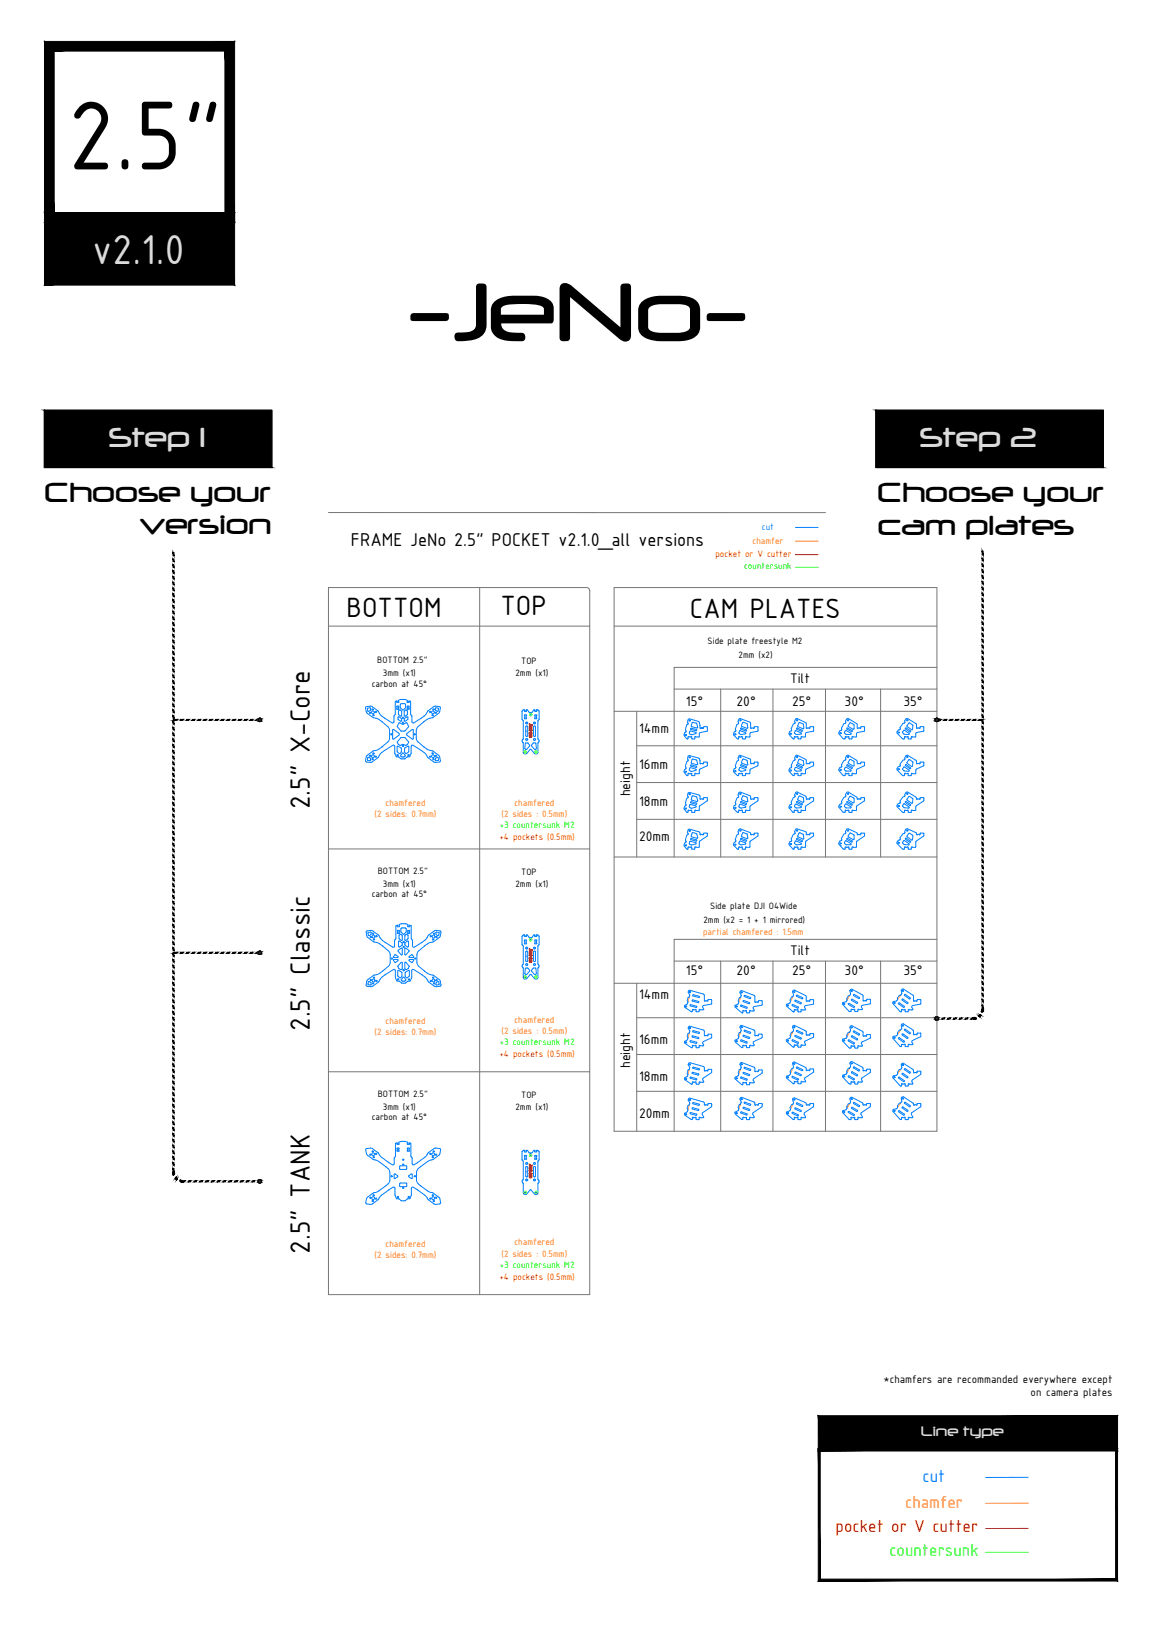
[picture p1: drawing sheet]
<svg xmlns="http://www.w3.org/2000/svg" width="594mm" height="841mm" viewBox="0 0 594 841" stroke-linecap="round" stroke-linejoin="round" font-family="sans-serif">
<!-- layer: Calque2 -->
<g fill="none" stroke="#767676" stroke-width=".52">
<path d="M170 265h257M170 304h133l2 1v364h-135zM248 304v365M318 304h166v281h-166zM170 324h135M318 324h166M349 356h135M373 356v87M400 356v87M427 356v87M455 356v87M484 345h-135v98"/>
<path d="M318 368h166M329 368v75M329 386h155M329 405h155M170 439h135M329 424h155M318 443h166M349 497h135M373 497v88M400 497v88M427 497v88M455 497v88"/>
<path d="M484 486h-135v99M318 508h166M329 508v77M329 526h155M170 554h135M329 545h155M329 564h155"/>
</g>
<!-- layer: pocket -->
<path d="M423 287h-12M532 790h-22" fill="none" stroke="#f00" stroke-width=".52"/>
<!-- layer: chamfered -->
<g fill="none" stroke="#ff7f00" stroke-width=".52">
<path d="M423 280h-12M356 515v3M383 515l-1 3M410 515l-1 3M439 515l-1 2M466 514l-2 3M356 534v3M383 533l-1 3M410 533l-1 3M439 533l-1 3M466 532l-2 3M356 553v2"/>
<path d="M383 553l-1 2M410 552l-1 3M439 552l-1 2M466 553l-2 2M356 571v3M383 571l-1 2M410 571l-1 2M439 570l-1 3M466 570l-2 2M532 777h-22"/>
</g>
<!-- layer: countersunk -->
<g fill="none" stroke="#0f0" stroke-width=".52">
<path d="M423 293h-12M532 802h-22"/>
<circle cx="274" cy="369" r=".6"/>
<circle cx="272" cy="389" r=".6"/>
<circle cx="277" cy="389" r=".6"/>
<circle cx="274" cy="486" r=".6"/>
<circle cx="272" cy="505" r=".6"/>
<circle cx="277" cy="505" r=".6"/>
<circle cx="274" cy="597" r=".6"/>
<circle cx="272" cy="616" r=".6"/>
<circle cx="277" cy="616" r=".6"/>
</g>
<!-- layer: Calque1 -->
<g fill="none" stroke="#007fff" stroke-width=".52">
<path d="M423 273h-12M354 380l1 2M357 378l3 1-3 1-1-1zM357 376l3 2-3-1zM361 376h-1h-3l1-3 2 1 1 2M362 376l-1-3-5-1-2 5 1 1-1 2M363 376l1 1v-1h2v2l-4 1v2M363 376h-1h1M380 378v-1l1-3h1v-1v-2l6 2v4h2v-1h2v2l-4 1v2M380 377l-1 3 3 2M382 378l4 1-3 1-1-1zM383 376l3 2-3-1z"/>
<path d="M383 375l4 1-1-2-2-1-1 2M409 378h-1v2l2 2M409 378h.1M409 377h.1M411 374h-1l-1 3M411 374h.1M411 378l3 1-2 1-1-1zM412 376l3 2-3-1zM413 374h2v3l-3-2zM416 374l-4-3-1 2v1M416 379v2M417 374v2l1 1 1-1h2v2l-4 1"/>
<path d="M435 378l-1 1 2 3h1v-1h2v1h1l1-1h2M435 377v-1l1-2h1l1-2 1-1 4 3v3h2v-1h2v2l-4 1v2M435 377v1M437 380l3-1-3-1v1v1M438 376l3 2zM439 374l3 1-1 2-2-2zM465 377h-1v2l3 3h1v-1h1l1 1h1v-1h2M465 377h.1M467 378l1-1 2 2h-3v-1M468 374h-1l-2 2v1M468 374h.1M468 373l1-2 5 3v3l2-1"/>
<path d="M468 376l3 2zM470 374l2 1v2l-3-2zM476 376h.1M476 376h2v2l-4 1-1 2M354 399l1 2M355 382h.1M357 397l3 1-3 1-1-1zM357 381h-1l-1 1M357 400h-1l-1 1M357 395l3 1h-3zM358 392l2 1 1 2-4-1zM361 392l-5-1v2l-1 1-1 2 1 1-1 2"/>
<path d="M361 392l1 1M362 381h-3v1h-1v-1h-1M362 393h.1M362 393v2h2v-1h2v2l-4 2-1 2h-2v1h-1v-1h-1M382 382h.1M382 391l6 1v3h2v-1h2v2l-4 2v2h-2l-1 1h-1v-1h-2v1h-1l-2-2 1-2v-1l1-3h1zM383 399l-1-1 1-1 3 1-3 1M383 395v1l3 1-3-2M384 392l2 1 1 2-4-1zM388 381h-2l-1 1h-1v-1h-2v1M409 396l-1 2 2 3M410 382h.1"/>
<path d="M411 397l3 1-2 1-1-1zM412 395l3 2-3-1zM413 392l2 1v3l-3-2zM416 393l-4-3-1 2v1h-1l-1 3M416 398v2M417 393h.1M417 381h-3v1h-1l-1-1h-1l-1 1M417 400h-3v1h-1l-1-1h-1l-1 1M417 393v2h1l1-1h1l1 2-4 2M435 396v-1l1-2h1v-1l1-2 5 3v2h2v-1h2v2l-4 2v2h-2l-1 1h-1v-1h-2v1h-1l-2-3v-1h1M435 396v1M437 399l3-1-3-1v1v1"/>
<path d="M438 395l3 2zM439 393l3 1-1 2-2-2zM465 396h.1M467 397v1h3l-2-2-1 1M468 395l3 2zM470 393l-1 1 3 2v-2l-2-1M476 394v1M476 394h2v2l-4 2-1 2h-2v1h-1l-1-1h-1v1h-1l-3-3v-2h1M476 395h-2v-2l-5-3-1 2v1h-1l-2 2v1M354 418l1 2M355 401h.1M355 420h.1"/>
<path d="M357 416l3 1-3 1-1-1zM357 419h-1l-1 1M357 414l3 1h-3zM358 411l2 1 1 2h-4zM362 419h-3v1h-1v-1h-1M364 412h1M364 412v1h-2v-2l-6-1-1 1 1 1-1 1-1 2 1 1-1 2M365 412l1 2-4 3v2M380 416l-1 2 3 2M382 401h.1M382 420h.1M382 416l4 1-3 1-1-1z"/>
<path d="M383 414l3 2-3-1zM384 411l2 1 1 2-4-1zM388 419h-2l-1 1h-1v-1h-2v1M390 412h2M390 412v1h-2v-2l-6-2v2v1h-1l-1 3M392 412v2l-4 3v2M409 415l-1 3 2 2M410 401h.1M410 420h.1M411 412h-1l-1 3M411 412h.1M411 416l3 1-2 1-1-1z"/>
<path d="M412 414l3 2-3-1zM415 412l-2-1-1 2 3 2v-2M416 412l-4-3-1 2v1M416 417v2M417 412v1h2v-1M417 419h-3v1h-1l-1-1h-1l-1 1M419 412h1M420 412l1 2-4 3M435 416l-1 1 2 3h1v-1h2v1h1l1-1h2M435 415v1M437 418l3-1-3-1v1v1M438 414l3 2z"/>
<path d="M439 412l3 1-1 2-2-2zM445 412h2M445 412v1h-2v-1l-5-3-1 2v1h-1l-1 2v1M447 412v2l-4 3v2M465 415h-1v2l3 3h1v-1h1l1 1h1v-1h2M465 415h.1M467 416v1l3 1-2-3-1 1M468 412h-1l-2 2v1M468 412h.1M468 412v-1l1-2 5 3v1h2M468 414l3 2zM470 412l2 1v2l-3-2z"/>
<path d="M476 413h.1M476 412h1M476 412v1M477 412l1 2-4 3-1 2M354 437l1 2M355 435l-1 2M355 439h.1M357 435l3 1-3 1-1-1zM357 438h-1l-1 1M357 434l3 1-3-1zM358 430l2 1 1 2h-4zM362 431l-1-1-5-1-1 1 1 1-1 1-1 2 1 1"/>
<path d="M363 431l1 1v-1h2v1l-4 3v3h-3v1h-1v-1h-1M363 431h-1h1M382 439h.1M382 429l6 1v2h2v-1h2v1l-4 3v3h-2l-1 1h-1v-1h-2v1l-3-2 1-2v-1l1-3h1zM383 433l3 2-3-1zM385 436h1l-3 1-1-1 1-1 2 1M386 433h1l-1-2-2-1-1 2 3 2M409 435h-1v2l2 2M409 435h.1M409 434v1M410 439h.1M411 431h-1l-1 3"/>
<path d="M411 431h.1M411 431v-1l1-2 5 2v2h2v-1h2v1l-4 3M412 437l-1-1v-1l3 1-2 1M412 433l3 2-3-1zM413 431h2v3l-3-2zM416 435v3M417 438h-3v1h-1l-1-1h-1l-1 1M434 437h.1M435 434v-1l1-2h1v-1l1-2 5 2v2h2v-1h2v1l-4 3v3h-2l-1 1h-1v-1h-2v1h-1l-2-3 1-1M435 434v1M437 437l3-1-3-1v1v1M438 433l3 2z"/>
<path d="M441 432l-1-1-2 1 3 2h1M441 431l1 3M465 434h.1M467 435v2h3l-2-3-1 1M468 431h-1l-2 2v1M468 431h.1M468 431v-1l1-2 4 2 1 2 2-1M468 433l3 2zM470 431l2 1v2l-3-2zM476 431h.1M476 431h2v1l-4 3-1 3h-2v1h-1l-1-1h-1v1h-1l-3-3v-2h1M207 480h2h1v2l-1 1-2-1z"/>
<path d="M210 478h1v1h1v-1l1 1v10M210 478h-4v1h-1v-1v1v6l-1 1M190 482h2v1l-1 1-1-2M196 484l1 2 2 1M196 484l-4-3-3 1 1 3 3 2 3 1 2 1M198 489h.1M198 489l3 3 1 2v4l-4 4M199 487h.1M204 486v3l-1 1-4-3M207 489h-1v-3l2 2v1l-1 1M208 484l-1-1-1 1v1l1 1M208 483v3h-1"/>
<path d="M209 484l1-1 1 1v1l-1 1M209 483v3h1M211 489v-3l-2 2v1l2 1M213 489l1 1 4-3 2-1 2-3 3-2h3l-1 3-3 3-3 1-5 4M216 499l5 4 3 1 3 2 1 4h-3l-3-2-2-3-2-1-4-3-1 1M217 492l-1 2v4l1 1M227 482h-1v1l1 1v-2M191 507l1 1v1h-2zM198 502l-2 1-3 1-3 2-1 3 3 1 4-3M198 502h.1M199 504l-2 1-1 2M199 504l5-3v4l1 2h2"/>
<path d="M199 504h.1M206 502l2 1v2h-1h-1zM210 503l2-1v3h-2h-1zM213 502v3l-1 2-2 1h-2l-2-1M226 508l1-1v2h-2zM357 519l3 2-3-1zM358 514l4 1h-4zM361 518l-3-1 3 1M364 520h-1l1 2h-1M380 520l4 4M383 520l3 1-3-1zM384 517l4 2-4-1z"/>
<path d="M385 515l3 1-3-1zM394 518v2M407 519v1l3 3M410 519l3 2-3-1zM411 517l3 2-3-1zM412 514l3 2-3-1zM417 520h-1l1 2h-1M421 517l-1 2M436 519l3 4M439 519l3 2zM440 517l3 2zM441 514l3 2z"/>
<path d="M446 520h-1l1 2h-1M462 518v1l4 4M467 517v-1l2 3-3-2M468 514v1l3 1-3-2M472 520h-1l1 2h-1M354 539l4 3M354 520v1l4 2M358 533l4 1-4-1zM360 539l-3-1 3 1M361 536v1l-3-1h3M364 538l-1 1 1 1-1 1M380 538l4 4"/>
<path d="M383 538l3 1-3-1zM384 535l4 2-4-1zM385 533l3 1-3-1zM389 523h1M389 521l1 2M389 539l1 2M390 538l-1 1M390 520l-1 1M407 538l3 3M410 537l3 2-3-1zM412 533l3 1-3-1zM414 537v-1l-3-1 3 2"/>
<path d="M416 538v1l1 1h-1M436 537v1l3 4M439 538l3 2zM440 536l3 1zM441 533l3 2zM446 539h-1l1 2h-1M462 536v1l4 4M467 535v-1l2 3-3-2M468 538l-1 1-2-2 2 1M468 520l-1 1-2-2 2 1M468 532v1l3 1-3-2M471 539l1 1h-1"/>
<path d="M472 538v1M354 557v1l4 2M357 557l3 1-3-1zM358 552l4 1-4-1zM361 555v1l-3-1h3M364 557v2h-1M380 557v1l4 3M383 557l3 1-3-1zM384 554l4 2-4-1zM385 552l3 1-3-1zM389 560h1M389 541h1"/>
<path d="M389 559l1 1M390 558h-1M407 557l3 3M410 556l3 2-3-1zM411 554l3 2-3-1zM412 552l3 1-3-1zM416 557l1 2h-1M436 556v1l3 3M439 556l3 2zM440 554l3 2zM441 552l3 1zM446 557v2h-1"/>
<path d="M462 556v1l4 4M466 555l3 2M467 555l2 2M468 559h-1l-2-2 2 2M468 552l3 2-1 1M468 552v1l2 2M471 559l1 1h-1M472 558v1M354 576l4 3M357 575l3 1h-3zM358 570l4 1h-4zM361 573h-3l3 1v-1"/>
<path d="M363 575v1l1 1-1 1M380 575v1l4 3M383 575l3 1-3-1zM384 572l4 2-4-1zM385 570l3 1-3-1zM389 578h1M389 575l1 3M407 575v1l3 3M410 575l3 2-3-1zM411 573l3 1-3-1zM412 570l3 2-3-1zM416 575v1l1 1-1 1"/>
<path d="M436 574v1l3 4M439 575l3 1zM440 573l3 1zM441 570l3 2zM445 575v1l1 1-1 1M462 574v1l4 4M466 573l3 1-2-2v1M468 576h-1l-2-2 2 2M468 570l3 2-3-2M471 575v1l1 1-1 1M532 764h-22"/>
<circle cx="272" cy="374" r=".5"/>
<circle cx="276" cy="374" r=".5"/>
<circle cx="355" cy="380" r=".3"/>
<circle cx="357" cy="373" r=".3"/>
<circle cx="380" cy="380" r=".3"/>
<circle cx="383" cy="372" r=".3"/>
<circle cx="409" cy="379" r=".3"/>
<circle cx="412" cy="372" r=".3"/>
<circle cx="435" cy="379" r=".3"/>
<circle cx="438" cy="372" r=".3"/>
<circle cx="465" cy="379" r=".3"/>
<circle cx="469" cy="372" r=".3"/>
<circle cx="272" cy="382" r=".5"/>
<circle cx="276" cy="382" r=".5"/>
<circle cx="355" cy="399" r=".3"/>
<circle cx="357" cy="391" r=".3"/>
<circle cx="380" cy="399" r=".3"/>
<circle cx="383" cy="391" r=".3"/>
<circle cx="409" cy="398" r=".3"/>
<circle cx="412" cy="391" r=".3"/>
<circle cx="435" cy="398" r=".3"/>
<circle cx="438" cy="391" r=".3"/>
<circle cx="465" cy="398" r=".3"/>
<circle cx="469" cy="391" r=".3"/>
<circle cx="355" cy="418" r=".3"/>
<circle cx="357" cy="411" r=".3"/>
<circle cx="380" cy="418" r=".3"/>
<circle cx="383" cy="410" r=".3"/>
<circle cx="409" cy="417" r=".3"/>
<circle cx="412" cy="410" r=".3"/>
<circle cx="435" cy="417" r=".3"/>
<circle cx="438" cy="410" r=".3"/>
<circle cx="465" cy="417" r=".3"/>
<circle cx="469" cy="410" r=".3"/>
<circle cx="355" cy="437" r=".3"/>
<circle cx="357" cy="430" r=".3"/>
<circle cx="380" cy="437" r=".3"/>
<circle cx="383" cy="429" r=".3"/>
<circle cx="409" cy="436" r=".3"/>
<circle cx="412" cy="429" r=".3"/>
<circle cx="435" cy="436" r=".3"/>
<circle cx="438" cy="429" r=".3"/>
<circle cx="465" cy="436" r=".3"/>
<circle cx="469" cy="429" r=".3"/>
<circle cx="192" cy="484" r=".3"/>
<circle cx="193" cy="483" r=".3"/>
<circle cx="193" cy="486" r=".3"/>
<circle cx="195" cy="484" r=".3"/>
<circle cx="203" cy="495" r=".3"/>
<circle cx="215" cy="495" r=".3"/>
<circle cx="223" cy="484" r=".3"/>
<circle cx="224" cy="486" r=".3"/>
<circle cx="224" cy="483" r=".3"/>
<circle cx="226" cy="484" r=".3"/>
<circle cx="272" cy="499" r=".5"/>
<circle cx="272" cy="490" r=".5"/>
<circle cx="276" cy="499" r=".5"/>
<circle cx="276" cy="490" r=".5"/>
<circle cx="192" cy="507" r=".3"/>
<circle cx="193" cy="508" r=".3"/>
<circle cx="193" cy="505" r=".3"/>
<circle cx="195" cy="507" r=".3"/>
<circle cx="223" cy="507" r=".3"/>
<circle cx="224" cy="505" r=".3"/>
<circle cx="224" cy="508" r=".3"/>
<circle cx="226" cy="507" r=".3"/>
<circle cx="357" cy="513" r=".3"/>
<circle cx="383" cy="513" r=".3"/>
<circle cx="407" cy="520" r=".3"/>
<circle cx="411" cy="513" r=".3"/>
<circle cx="436" cy="519" r=".3"/>
<circle cx="440" cy="512" r=".3"/>
<circle cx="462" cy="518" r=".3"/>
<circle cx="467" cy="512" r=".3"/>
<circle cx="355" cy="539" r=".3"/>
<circle cx="355" cy="520" r=".3"/>
<circle cx="357" cy="531" r=".3"/>
<circle cx="381" cy="520" r=".3"/>
<circle cx="381" cy="538" r=".3"/>
<circle cx="383" cy="531" r=".3"/>
<circle cx="407" cy="538" r=".3"/>
<circle cx="411" cy="531" r=".3"/>
<circle cx="436" cy="538" r=".3"/>
<circle cx="440" cy="531" r=".3"/>
<circle cx="462" cy="536" r=".3"/>
<circle cx="467" cy="530" r=".3"/>
<circle cx="355" cy="558" r=".3"/>
<circle cx="357" cy="550" r=".3"/>
<circle cx="381" cy="557" r=".3"/>
<circle cx="383" cy="550" r=".3"/>
<circle cx="407" cy="557" r=".3"/>
<circle cx="411" cy="550" r=".3"/>
<circle cx="436" cy="556" r=".3"/>
<circle cx="440" cy="550" r=".3"/>
<circle cx="462" cy="557" r=".3"/>
<circle cx="467" cy="550" r=".3"/>
<circle cx="355" cy="576" r=".3"/>
<circle cx="357" cy="569" r=".3"/>
<circle cx="381" cy="575" r=".3"/>
<circle cx="383" cy="568" r=".3"/>
<circle cx="407" cy="575" r=".3"/>
<circle cx="411" cy="568" r=".3"/>
<circle cx="436" cy="575" r=".3"/>
<circle cx="440" cy="568" r=".3"/>
<circle cx="462" cy="574" r=".3"/>
<circle cx="467" cy="568" r=".3"/>
<circle cx="272" cy="610" r=".5"/>
<circle cx="272" cy="601" r=".5"/>
<circle cx="276" cy="610" r=".5"/>
<circle cx="276" cy="601" r=".5"/>
</g>
<!-- layer: Cut -->
<g fill="none" stroke="#007fff" stroke-width=".52">
<path d="M191 367l1-1h-2v2M191 367h-1M205 365h1v2h-1zM206 372l2 1v-1l-2-1v1M207 374l-2 2 2 2h2l2-2-1-2h-2h-1M207 364h2h1v2l-2 1-1-1zM207 362h-1v1h-1v-1l-1 1v6l-1 5-6-4-2-2-3-3h-3l1 4 3 2 2 1 3 1 3 3v2v4v1l-5 4-3 1-4 3M207 362h4v1l1-1v1v6l1 1M208 370h-1l-1-1v-1l1-1 1 1v2M209 370l2-1v-1l-1-1-1 1v2M211 365h1l-1 2h-1zM211 372l-2 1v-1l1-1 1 1"/>
<path d="M213 370v3l1 1 4-3M218 371h.1M225 367h2M226 366h-1v1M227 366v2M228 366l-1 3-3 2-3 1-6 5v5l4 4M228 366l-1-1h-3l-3 3-1 2-2 1M271 370h1v2l-1-1zM272 378h.1M272 375l1 1-1 5v-1zM274 368h.1M275 368h-1"/>
<path d="M276 375l1 1v5l-1-1zM277 370h1l-1 2-1-1zM277 367l1 1h-1v-1h-1l-1 1M277 367l2 1v4l-1 1v9l1 1-1 1v5l-2 1-2-3-2 3h-1v-1v-5l-1-1 1-1v-9l-1-1v-4l1-1v1h1v-1h1l1 1M277 367h.1M190 392h1l1 1h-2zM204 389v-3l-1-1-6 4-2 3-3 2h-3v-3M204 389h.1M204 390l1 1h1l1 1h2l1-1M206 380v-1l-3-2v5l3-2M206 389h1l1-2-2-1-1 2 1 2M207 381h2l2 3v1h-1h-2h-1h-1l-1-1z"/>
<path d="M208 389l2 2h-1h-2zM210 389h-1v-2l2-1v3l-1 1M210 380v-1l4-2v5l-4-2M213 389v-3v-1l7 4 1 3 3 2h3l1-1M213 390l-1 1h-1M219 386h.1M219 386l2 2h3l3 3M227 393l-1-1h-1v1h1M227 391l1 2M272 387h-1l1-3h1l1 1-2 2M276 384h1v3l-2-2zM204 497v-1h2l-2 1"/>
<path d="M204 494l2 1h-2v-1M205 481h2l-1 2-1-1zM206 491l2-1v4h-1zM207 497l1 1v3h-1l-1-1zM209 490l3 1-2 3zM211 481h1v2l-1-1zM212 496h2l-1 2zM212 494l1-1 1 2h-2zM271 488h1M271 486h1M271 486v2M272 494h.1"/>
<path d="M272 492h1l-1 5zM272 486v2M274 485h.1M275 485h-1M275 485l1-2h1v1v-1h1l1 1v4l-1 1v9l1 2h-1v5v1h-1l-3-2-2 2h-1v-1v-5h-1l1-2v-9l-1-1v-4l1-1v1h1v-1h1l1 2M276 492h1v5h-1zM277 488h.1M277 486h.1M277 486v2M208 505l2 1-1 1h-2zM209 501h2l1-1-2-3v4M272 504l-1-1 1-2 1-1 1 2-2 2"/>
<path d="M276 501h1v2v1l-2-2zM355 519v-2l2-3-1-1 1-1 7 2v3l2 1v-1h2v2M356 519l-2 1M368 519l-4 1M394 520h-4M394 518l-2-1v1h-2v-3l-7-3v1v2l-1 1v3l-2 1M420 519l-3 1M421 517h-2v1h-2v-3l-6-3-1 1v1l-2 3v1l-1 1M436 519l2-1v-2l2-2-1-2 1-1 6 3v3h2h2v2l-4 1M476 517v2l-4 1M476 517h-2v1h-2v-3l-5-4-1 1v2l-1 1-1 2-2 1M355 537v-1l2-3-1-2 1-1 7 3v2h2h2v2l-4 1"/>
<path d="M356 537l-2 2M363 522h-1l-1 1h-1v-1h-2v1M383 533v-2v-1l7 3v2h2h2v1l-4 2M383 533l-1 1v3l-2 1M384 524h.1M389 523l-1-1-1 2h-1v-2h-2v2M407 538l1-1v-2l2-2v-2l1-1 6 3v2h2v-1h2l-1 2-4 2M410 523h.1M416 522h-2v1h-1l-1-1h-1l-1 1M439 523h1M440 522v1M440 522h1"/>
<path d="M441 522h.1M441 522h1M442 522v1M442 523h1M444 522l-1 1M444 522h.1M444 522h1M446 533l-6-3-1 1 1 2-2 2v2h-2M446 533v3h2v-1h2v2M450 537l-4 2M464 535l-2 1M466 523h.1"/>
<path d="M471 522h-1l-1 1h-1v-1h-2v1M476 534v2l-4 2M476 534h-2v1h-2v-2l-5-4-1 1v2l-1 1-1 2M355 556v-1l2-3-1-2 1-1 7 2v3h2v-1h2v1l-4 3M356 556l-2 1M363 559h-1l-1 1h-1v-1h-2v1M363 541l-1-1-1 2h-1v-2h-2v2M382 555v-2l1-1v-2v-1l7 3v2h2v-1h2v2l-4 3M382 555v1l-2 1M384 542h.1M389 560h-1l-1 1h-1v-1l-2-1v2M389 541l-1-1-1 2h-1v-2h-2v2"/>
<path d="M407 557l1-1v-2l2-3v-1l1-1 5 3 1 1h2h2v1l-5 3M410 541h.1M416 559h-2v1h-1l-1-1h-1l-1 1M416 540h-2v1h-1l-1-1h-1l-1 1M436 556l2-1v-1l2-3-1-1 1-1 6 3v2h2v-1h2v1l-4 3M445 559h-1l-1 1h-1v-1h-2v1h-1M445 541h-1l-1 1h-1v-1l-2-1v2h-1M466 541h.1M471 540h-1l-1 1h-1v-1h-2v1M476 554v1l-4 3M476 554h-2v1h-2v-2l-5-3h-1v2l-1 1-1 3h-2M355 575v-2l2-3-1-1 1-1 7 2v1h2v-1l2 1v1l-5 3"/>
<path d="M356 574l-2 2M363 578h-1l-1 1h-1v-1l-2-1v2M383 571v-3v-1l7 3v1h2v-1h2v2l-5 3M383 570l-1 1v3l-2 1M384 579h.1M384 561h.1M389 578h-1l-1 1h-1v-1l-2-1v2M410 570l-2 3v1l-1 1M410 570v-2l1-1 5 3 1 1h2v-1h2v2l-5 3M410 560h.1M410 579h.1M416 578h-2v1h-1l-1-1-1-1-1 2"/>
<path d="M438 573l1-2 1-1-1-2 1-1 6 3v1h2v-1h2v2l-5 3M438 573l-1 1h-1M445 578h-1l-1 1h-1v-1l-2-1v2h-1M464 573l-2 1M466 579h.1M466 561h.1M466 578v1M471 578h-1l-1 1h-1v-1l-2-1v1M471 560h-1l-1 1h-1v-1h-2v1M476 571v1l-5 3M476 571l-2-1v1h-2v-1l-5-3-1 1v1l-1 1-1 2M189 594l1 3 9 6 2 2 1 1v4l-1 2-6 4-2 1-3 2-1 3"/>
<path d="M190 594h-1M205 594h1v1h-1zM205 591h-1v7l-1 4-6-4-1-2-3-2h-3M205 591h.1M205 591v1h1v-1a2.9 2.9 0 0 1 4-1h1v2h1l-1-1M211 594h1v1h-1zM211 591h1v7l2 4 6-4 1-2 3-2h3M211 591h.1M227 594h1l-1 3-3 2-3 1-5 4M270 600h1v10l-1 1 1 1v5h1l2-2 2 2h2v-5l1-1-1-1v-10h1M271 597h1v2h-1zM273 596v-1h-1h-1h-1v5"/>
<path d="M273 596h1M274 596h.1M275 596h-1M275 596h.1M275 596l1-1h1h1h-1h2v5M276 597h2l-1 2h-1zM204 607l2 1-2 1zM207 603h3v1h-3zM207 612h3v1h-3zM211 608l2-1v2l-2-1zM216 612l5 4 3 1 3 2 1 3h-4M216 604l-1 2v4l1 2"/>
<path d="M272 606h.1M272 603h1l-1 5zM276 603h1v5h-1zM189 622h1h3M193 622l3-2 1-2 7-4v4l1 1 2 2h2l2-1h1l1-2v-4h1l6 4 1 2 3 2"/>
<circle cx="191" cy="368" r=".3"/>
<circle cx="193" cy="367" r=".3"/>
<circle cx="193" cy="368" r=".7"/>
<circle cx="193" cy="370" r=".3"/>
<circle cx="194" cy="368" r=".3"/>
<circle cx="202" cy="380" r=".3"/>
<circle cx="208" cy="371" r=".3"/>
<circle cx="208" cy="374" r=".3"/>
<circle cx="214" cy="380" r=".3"/>
<circle cx="222" cy="368" r=".3"/>
<circle cx="224" cy="370" r=".3"/>
<circle cx="224" cy="368" r=".7"/>
<circle cx="224" cy="367" r=".3"/>
<circle cx="225" cy="368" r=".3"/>
<circle cx="274" cy="369" r=".3"/>
<circle cx="191" cy="391" r=".3"/>
<circle cx="193" cy="392" r=".3"/>
<circle cx="193" cy="391" r=".7"/>
<circle cx="193" cy="389" r=".3"/>
<circle cx="194" cy="391" r=".3"/>
<circle cx="206" cy="390" r=".3"/>
<circle cx="208" cy="386" r=".3"/>
<circle cx="211" cy="390" r=".3"/>
<circle cx="222" cy="391" r=".3"/>
<circle cx="224" cy="389" r=".3"/>
<circle cx="224" cy="391" r=".7"/>
<circle cx="224" cy="392" r=".3"/>
<circle cx="225" cy="391" r=".3"/>
<circle cx="272" cy="389" r=".3"/>
<circle cx="277" cy="389" r=".3"/>
<circle cx="193" cy="484" r=".7"/>
<circle cx="209" cy="487" r=".3"/>
<circle cx="209" cy="489" r=".3"/>
<circle cx="224" cy="484" r=".7"/>
<circle cx="274" cy="486" r=".3"/>
<circle cx="193" cy="507" r=".7"/>
<circle cx="206" cy="506" r=".3"/>
<circle cx="209" cy="502" r=".3"/>
<circle cx="211" cy="506" r=".3"/>
<circle cx="224" cy="507" r=".7"/>
<circle cx="272" cy="505" r=".3"/>
<circle cx="277" cy="505" r=".3"/>
<circle cx="191" cy="597" r=".3"/>
<circle cx="193" cy="595" r=".3"/>
<circle cx="193" cy="597" r=".7"/>
<circle cx="193" cy="598" r=".3"/>
<circle cx="194" cy="596" r=".3"/>
<circle cx="208" cy="599" r=".3"/>
<circle cx="223" cy="596" r=".3"/>
<circle cx="224" cy="598" r=".3"/>
<circle cx="224" cy="597" r=".7"/>
<circle cx="224" cy="595" r=".3"/>
<circle cx="225" cy="597" r=".3"/>
<circle cx="274" cy="597" r=".3"/>
<circle cx="191" cy="619" r=".3"/>
<circle cx="193" cy="619" r=".7"/>
<circle cx="193" cy="618" r=".3"/>
<circle cx="194" cy="620" r=".3"/>
<circle cx="202" cy="608" r=".3"/>
<circle cx="206" cy="619" r=".3"/>
<circle cx="208" cy="602" r=".3"/>
<circle cx="208" cy="614" r=".3"/>
<circle cx="211" cy="619" r=".3"/>
<circle cx="214" cy="608" r=".3"/>
<circle cx="223" cy="620" r=".3"/>
<circle cx="224" cy="618" r=".3"/>
<circle cx="224" cy="619" r=".7"/>
<circle cx="225" cy="619" r=".3"/>
<circle cx="272" cy="616" r=".3"/>
<circle cx="277" cy="616" r=".3"/>
<circle cx="193" cy="621" r=".3"/>
<circle cx="224" cy="621" r=".3"/>
</g>
<!-- layer: Calque1_pocket -->
<g fill="none" stroke="#f00" stroke-width=".52">
<path d="M274 377h1l-1 2h1h-1l1-1zM274 376h.1M274 374l1 1h-1zM274 380h1v1h-1zM274 376h1v1h-1v-1v1zM274 375h.1M274 376v1zM274 381v-1h1v1M274 381h.1M274 381h1M275 381h.1M274 494h1l-1 1h1h-1l1-1z"/>
<path d="M274 493h.1M274 490l1 1h-1zM274 492v1M274 496h1v1h-1zM274 491h.1M274 498h1M274 497v-1h1v1M274 492v1h1v-1h-1v1M274 492h.1M274 492l1 1zM275 492h.1M274 602h.1"/>
<path d="M274 604h.1M274 602v1l1-1M274 607h1v2h-1zM274 603v1M274 608v1l1-1M274 602h1M274 608h1M274 608h.1M274 603v2l1-1v-1h-1v1M274 603h.1M275 603v1M275 608h.1"/>
<path d="M275 603h.1M275 604h.1M275 606l-1 1 1-2h-1h1l-1 2h1"/>
</g>
<!-- layer: 0 -->
<g fill="#000" stroke="#000" stroke-width=".52">
<path d="M23 21l5 5 93-5zM28 26l93-5-5 5zM116 26l5 89v-94zM116 26l5 89-5-5zM23 115h98l-5-5zM28 110h88l-93 5zM23 21v94l5-5zM23 21l5 5v84z"/>
<path d="M23 110l5 5 93-5zM28 115l93-5-5 5zM116 115l5 32v-37zM116 115l5 32-5-5zM23 147h98l-5-5zM28 142h88l-93 5zM23 110v37l5-5zM23 110l5 5v27z"/>
<path d="M26 112l93 33v-33zM26 112l93 33h-93z"/>
<path d="M23 212l118 30v-30zM23 212l118 30h-118z"/>
<path d="M453 212l118 30v-30zM453 212l118 30h-118z"/>
<path d="M89 286l1 1v-1zM89 286l1 1h-1z"/>
<path d="M89 289l1 1v-1zM89 289l1 1h-1z"/>
<path d="M89 292l1 1v-1zM89 292l1 1h-1z"/>
<path d="M89 295l1 1v-1zM89 295l1 1h-1z"/>
<path d="M89 298l1 1v-1zM89 298l1 1h-1z"/>
<path d="M508 285v2v-2zM508 285v2z"/>
<path d="M508 289v1v-1zM508 289v1z"/>
<path d="M508 292v1v-1zM508 292v1z"/>
<path d="M508 295v1v-1zM508 295v1z"/>
<path d="M508 298v1v-1zM508 298v1z"/>
<path d="M89 301l1 1v-1zM89 301l1 1h-1z"/>
<path d="M89 304l1 1v-1zM89 304l1 1h-1z"/>
<path d="M89 307l1 1v-1zM89 307l1 1h-1z"/>
<path d="M89 310l1 1v-1zM89 310l1 1h-1z"/>
<path d="M89 313l1 1v-1zM89 313l1 1h-1z"/>
<path d="M89 316l1 1v-1zM89 316l1 1h-1z"/>
<path d="M89 319l1 1v-1zM89 319l1 1h-1z"/>
<path d="M508 301v1v-1zM508 301v1z"/>
<path d="M508 304v1v-1zM508 304v1z"/>
<path d="M508 307v1v-1zM508 307v1z"/>
<path d="M508 310v1v-1zM508 310v1z"/>
<path d="M508 313v1v-1zM508 313v1z"/>
<path d="M508 316v1v-1zM508 316v1z"/>
<path d="M508 319v1v-1zM508 319v1z"/>
<path d="M89 322l1 1v-1zM89 322l1 1h-1z"/>
<path d="M89 325l1 1v-1zM89 325l1 1h-1z"/>
<path d="M89 328l1 1v-1zM89 328l1 1h-1z"/>
<path d="M89 331l1 1v-1zM89 331l1 1h-1z"/>
<path d="M89 334l1 1v-1zM89 334l1 1h-1z"/>
<path d="M89 337l1 1v-1zM89 337l1 1h-1z"/>
<path d="M508 322v1v-1zM508 322v1z"/>
<path d="M508 325v1v-1zM508 325v1z"/>
<path d="M508 328v1v-1zM508 328v1z"/>
<path d="M508 331v1v-1zM508 331v1z"/>
<path d="M508 334v1v-1zM508 334v1z"/>
<path d="M508 337v1v-1zM508 337v1z"/>
<path d="M508 340v1v-1zM508 340v1z"/>
<path d="M89 340l1 1v-1zM89 340l1 1h-1z"/>
<path d="M89 343l1 1v-1zM89 343l1 1h-1z"/>
<path d="M89 346l1 1v-1zM89 346l1 1h-1z"/>
<path d="M89 349l1 1v-1zM89 349l1 1h-1z"/>
<path d="M89 352l1 1v-1zM89 352l1 1h-1z"/>
<path d="M89 355l1 1v-1zM89 355l1 1h-1z"/>
<path d="M89 358l1 1v-1zM89 358l1 1h-1z"/>
<path d="M508 343v1v-1zM508 343v1z"/>
<path d="M508 346v1v-1zM508 346v1z"/>
<path d="M508 349v1v-1zM508 349v1z"/>
<path d="M508 352v1v-1zM508 352v1z"/>
<path d="M508 355v1v-1zM508 355v1z"/>
<path d="M508 358v1v-1zM508 358v1z"/>
<path d="M90 372h2zM90 372h2z"/>
<path d="M89 361l1 1v-1zM89 361l1 1h-1z"/>
<path d="M89 364l1 1v-1zM89 364l1 1h-1z"/>
<path d="M89 367l1 1v-1zM89 367l1 1h-1z"/>
<path d="M89 370l1 1v-1zM89 370l1 1h-1z"/>
<path d="M89 373l1 1v-1zM89 373l1 1h-1z"/>
<path d="M89 376l1 1v-1zM89 376l1 1h-1z"/>
<path d="M89 379l1 1v-1zM89 379l1 1h-1z"/>
<path d="M93 372h2zM93 372h2z"/>
<path d="M96 372h2zM96 372h2z"/>
<path d="M99 372h2zM99 372h2z"/>
<path d="M102 372h2zM102 372h2z"/>
<path d="M105 372h2zM105 372h2z"/>
<path d="M108 372h2zM108 372h2z"/>
<path d="M111 372h2zM111 372h2z"/>
<path d="M114 372h2zM114 372h2z"/>
<path d="M117 372h2zM117 372h2z"/>
<path d="M120 372h2zM120 372h2z"/>
<path d="M123 372h2zM123 372h2z"/>
<path d="M126 372h2zM126 372h2z"/>
<path d="M129 372h2zM129 372h2z"/>
<path d="M132 372h2zM132 372h2z"/>
<path d="M484 372h2zM484 372h2z"/>
<path d="M488 372h1zM488 372h1z"/>
<path d="M491 372h1zM491 372h1z"/>
<path d="M494 372h1zM494 372h1z"/>
<path d="M497 372h1zM497 372h1z"/>
<path d="M500 372h1zM500 372h1z"/>
<path d="M503 372h1zM503 372h1z"/>
<path d="M506 372h2zM506 372h2z"/>
<path d="M508 361v1v-1zM508 361v1z"/>
<path d="M508 364v1v-1zM508 364v1z"/>
<path d="M508 367v1v-1zM508 367v1z"/>
<path d="M508 370v1v-1zM508 370v1z"/>
<path d="M508 373v1v-1zM508 373v1z"/>
<path d="M508 376v1v-1zM508 376v1z"/>
<path d="M508 379v1v-1zM508 379v1z"/>
<path d="M89 382l1 1v-1zM89 382l1 1h-1z"/>
<path d="M89 385l1 1v-1zM89 385l1 1h-1z"/>
<path d="M89 388l1 1v-1zM89 388l1 1h-1z"/>
<path d="M89 391l1 1v-1zM89 391l1 1h-1z"/>
<path d="M89 394l1 1v-1zM89 394l1 1h-1z"/>
<path d="M89 397l1 1v-1zM89 397l1 1h-1z"/>
<path d="M508 382v1v-1zM508 382v1z"/>
<path d="M508 385v1v-1zM508 385v1z"/>
<path d="M508 388v1v-1zM508 388v1z"/>
<path d="M508 391v1v-1zM508 391v1z"/>
<path d="M508 394v1v-1zM508 394v1z"/>
<path d="M508 397v1v-1zM508 397v1z"/>
<path d="M508 400v1v-1zM508 400v1z"/>
<path d="M89 400l1 1v-1zM89 400l1 1h-1z"/>
<path d="M89 403l1 1v-1zM89 403l1 1h-1z"/>
<path d="M89 406l1 1v-1zM89 406l1 1h-1z"/>
<path d="M89 409l1 1v-1zM89 409l1 1h-1z"/>
<path d="M89 412l1 1v-1zM89 412l1 1h-1z"/>
<path d="M89 415l1 1v-1zM89 415l1 1h-1z"/>
<path d="M89 418l1 1v-1zM89 418l1 1h-1z"/>
<path d="M508 403v1v-1zM508 403v1z"/>
<path d="M508 406v1v-1zM508 406v1z"/>
<path d="M508 409v1v-1zM508 409v1z"/>
<path d="M508 412v1v-1zM508 412v1z"/>
<path d="M508 415v1v-1zM508 415v1z"/>
<path d="M508 418v1v-1zM508 418v1z"/>
<path d="M89 421l1 1v-1zM89 421l1 1h-1z"/>
<path d="M89 424l1 1v-1zM89 424l1 1h-1z"/>
<path d="M89 427l1 1v-1zM89 427l1 1h-1z"/>
<path d="M89 430l1 1v-1zM89 430l1 1h-1z"/>
<path d="M89 433l1 1v-1zM89 433l1 1h-1z"/>
<path d="M89 436l1 1v-1zM89 436l1 1h-1z"/>
<path d="M89 439l1 1v-1zM89 439l1 1h-1z"/>
<path d="M508 421v1v-1zM508 421v1z"/>
<path d="M508 424v1v-1zM508 424v1z"/>
<path d="M508 427v1v-1zM508 427v1z"/>
<path d="M508 430v1v-1zM508 430v1z"/>
<path d="M508 433v1v-1zM508 433v1z"/>
<path d="M508 436v1v-1zM508 436v1z"/>
<path d="M508 439v1v-1zM508 439v1z"/>
<path d="M89 442l1 1v-1zM89 442l1 1h-1z"/>
<path d="M89 445l1 1v-1zM89 445l1 1h-1z"/>
<path d="M89 448l1 1v-1zM89 448l1 1h-1z"/>
<path d="M89 451l1 1v-1zM89 451l1 1h-1z"/>
<path d="M89 454l1 1v-1zM89 454l1 1h-1z"/>
<path d="M89 457l1 1v-1zM89 457l1 1h-1z"/>
<path d="M508 442v1v-1zM508 442v1z"/>
<path d="M508 445v1v-1zM508 445v1z"/>
<path d="M508 448v1v-1zM508 448v1z"/>
<path d="M508 451v1v-1zM508 451v1z"/>
<path d="M508 454v1v-1zM508 454v1z"/>
<path d="M508 457v1v-1zM508 457v1z"/>
<path d="M508 460v1v-1zM508 460v1z"/>
<path d="M89 460l1 1v-1zM89 460l1 1h-1z"/>
<path d="M89 463l1 1v-1zM89 463l1 1h-1z"/>
<path d="M89 466l1 1v-1zM89 466l1 1h-1z"/>
<path d="M89 469l1 1v-1zM89 469l1 1h-1z"/>
<path d="M89 472l1 1v-1zM89 472l1 1h-1z"/>
<path d="M89 475l1 1v-1zM89 475l1 1h-1z"/>
<path d="M89 478l1 1v-1zM89 478l1 1h-1z"/>
<path d="M508 463v1v-1zM508 463v1z"/>
<path d="M508 466v1v-1zM508 466v1z"/>
<path d="M508 469v1v-1zM508 469v1z"/>
<path d="M508 472v1v-1zM508 472v1z"/>
<path d="M508 475v1v-1zM508 475v1z"/>
<path d="M508 478v1v-1zM508 478v1z"/>
<path d="M90 492v1l2-1zM90 493l2-1v1z"/>
<path d="M89 481l1 1v-1zM89 481l1 1h-1z"/>
<path d="M89 484l1 1v-1zM89 484l1 1h-1z"/>
<path d="M89 487l1 1v-1zM89 487l1 1h-1z"/>
<path d="M89 490l1 1v-1zM89 490l1 1h-1z"/>
<path d="M89 493l1 1v-1zM89 493l1 1h-1z"/>
<path d="M89 496l1 1v-1zM89 496l1 1h-1z"/>
<path d="M89 499l1 1v-1zM89 499l1 1h-1z"/>
<path d="M93 492v1l2-1zM93 493l2-1v1z"/>
<path d="M96 492v1l2-1zM96 493l2-1v1z"/>
<path d="M99 492v1l2-1zM99 493l2-1v1z"/>
<path d="M102 492v1l2-1zM102 493l2-1v1z"/>
<path d="M105 492v1l2-1zM105 493l2-1v1z"/>
<path d="M108 492v1l2-1zM108 493l2-1v1z"/>
<path d="M111 492v1l2-1zM111 493l2-1v1z"/>
<path d="M114 492v1l2-1zM114 493l2-1v1z"/>
<path d="M117 492v1l2-1zM117 493l2-1v1z"/>
<path d="M120 492v1l2-1zM120 493l2-1v1z"/>
<path d="M123 492v1l2-1zM123 493l2-1v1z"/>
<path d="M126 492v1l2-1zM126 493l2-1v1z"/>
<path d="M129 492v1l2-1zM129 493l2-1v1z"/>
<path d="M132 492v1l2-1zM132 493l2-1v1z"/>
<path d="M508 481v1v-1zM508 481v1z"/>
<path d="M508 484v1v-1zM508 484v1z"/>
<path d="M508 487v1v-1zM508 487v1z"/>
<path d="M508 490v1v-1zM508 490v1z"/>
<path d="M508 493v1v-1zM508 493v1z"/>
<path d="M508 496v1v-1zM508 496v1z"/>
<path d="M508 499v1v-1zM508 499v1z"/>
<path d="M89 502l1 1v-1zM89 502l1 1h-1z"/>
<path d="M89 505l1 1v-1zM89 505l1 1h-1z"/>
<path d="M89 508l1 1v-1zM89 508l1 1h-1z"/>
<path d="M89 511l1 1v-1zM89 511l1 1h-1z"/>
<path d="M89 514l1 1v-1zM89 514l1 1h-1z"/>
<path d="M89 517l1 1v-1zM89 517l1 1h-1z"/>
<path d="M508 502v1v-1zM508 502v1z"/>
<path d="M508 505v1v-1zM508 505v1z"/>
<path d="M508 508v1v-1zM508 508v1z"/>
<path d="M508 511v1v-1zM508 511v1z"/>
<path d="M508 514v1v-1zM508 514v1z"/>
<path d="M508 517v1v-1zM508 517v1z"/>
<path d="M508 520v2v-2zM508 520v2z"/>
<path d="M89 520l1 1v-1zM89 520l1 1h-1z"/>
<path d="M89 523l1 1v-1zM89 523l1 1h-1z"/>
<path d="M89 526l1 1v-1zM89 526l1 1h-1z"/>
<path d="M89 529l1 1v-1zM89 529l1 1h-1z"/>
<path d="M89 532l1 1v-1zM89 532l1 1h-1z"/>
<path d="M89 535l1 1v-1zM89 535l1 1h-1z"/>
<path d="M89 538l1 1v-1zM89 538l1 1h-1z"/>
<path d="M484 527h1v-1zM484 526h1l-1 1z"/>
<path d="M487 527h1v-1zM487 526h1l-1 1z"/>
<path d="M490 527h1v-1zM490 526h1l-1 1z"/>
<path d="M493 527h1v-1zM493 526h1l-1 1z"/>
<path d="M496 527h1v-1zM496 526h1l-1 1z"/>
<path d="M499 527h1v-1zM499 526h1l-1 1z"/>
<path d="M503 526l1 1zM503 526l1 1zM503 526l1 1zM503 526l1 1zM504 526v1zM504 526v1zM504 526h1zM504 526h1z"/>
<path d="M502 527h1v-1zM502 526h1l-1 1z"/>
<path d="M506 525v1zM506 525v1zM506 525h1zM506 525h1zM506 525h1zM507 525h-1h1zM507 524v1z"/>
<path d="M508 523v-1zM508 522v1v-1z"/>
<path d="M89 541l1 1v-1zM89 541l1 1h-1z"/>
<path d="M89 544l1 1v-1zM89 544l1 1h-1z"/>
<path d="M89 547l1 1v-1zM89 547l1 1h-1z"/>
<path d="M89 550l1 1v-1zM89 550l1 1h-1z"/>
<path d="M89 553l1 1v-1zM89 553l1 1h-1z"/>
<path d="M89 556l1 1v-1zM89 556l1 1h-1z"/>
<path d="M89 559l1 1v-1zM89 559l1 1h-1z"/>
<path d="M89 562l1 1v-1zM89 562l1 1h-1z"/>
<path d="M89 565l1 1v-1zM89 565l1 1h-1z"/>
<path d="M89 568l1 1v-1zM89 568l1 1h-1z"/>
<path d="M89 571l1 1v-1zM89 571l1 1h-1z"/>
<path d="M89 574l1 1v-1zM89 574l1 1h-1z"/>
<path d="M89 577l1 1v-1zM89 577l1 1h-1z"/>
<path d="M89 580l1 1v-1zM89 580l1 1h-1z"/>
<path d="M89 583l1 1v-1zM89 583l1 1h-1z"/>
<path d="M89 586l1 1v-1zM89 586l1 1h-1z"/>
<path d="M89 589l1 1v-1zM89 589l1 1h-1z"/>
<path d="M89 592l1 1v-1zM89 592l1 1h-1z"/>
<path d="M89 595l1 1v-1zM89 595l1 1h-1z"/>
<path d="M89 598l1 1v-1zM89 598l1 1h-1z"/>
<path d="M89 606h1h-1zM89 606h1zM89 606h1v1zM90 606v1zM90 607v-1v1zM90 606v1z"/>
<path d="M89 601l1 1v-1zM89 601l1 1h-1z"/>
<path d="M89 604l1 2v-2zM89 604l1 2h-1z"/>
<path d="M91 609v1zM91 609v1zM92 609l-1 1zM92 609l-1 1z"/>
<path d="M93 610v1zM93 610v1zM93 610l1 1zM93 610l1 1zM94 610v1zM94 610v1zM94 610l1 1zM94 610l1 1z"/>
<path d="M95 610v1l1-1zM95 611l1-1v1z"/>
<path d="M97 610v1l2-1zM97 611l2-1v1z"/>
<path d="M100 610v1l2-1zM100 611l2-1v1z"/>
<path d="M103 610v1l2-1zM103 611l2-1v1z"/>
<path d="M106 610v1l2-1zM106 611l2-1v1z"/>
<path d="M109 610v1l2-1zM109 611l2-1v1z"/>
<path d="M112 610v1l2-1zM112 611l2-1v1z"/>
<path d="M115 610v1l2-1zM115 611l2-1v1z"/>
<path d="M118 610v1l2-1zM118 611l2-1v1z"/>
<path d="M121 610v1l2-1zM121 611l2-1v1z"/>
<path d="M124 610v1l2-1zM124 611l2-1v1z"/>
<path d="M127 610v1l2-1zM127 611l2-1v1z"/>
<path d="M130 610v1l2-1zM130 611l2-1v1z"/>
<path d="M133 610v1l1-1zM133 611l1-1v1z"/>
<path d="M423 732l1 1 154-1zM424 733l154-1-1 1zM578 732l-1 1 1 17zM577 733l1 17-1-1zM423 750h155l-1-1zM423 750l1-1h153zM423 732v18l1-1zM423 732l1 1v16z"/>
<path d="M424 732l153 17v-17zM424 732l153 17h-153z"/>
<path d="M423 749l1 1 154-1zM424 750l154-1-1 1zM578 749l-1 1 1 67zM577 750l1 67-1-1zM423 817h155l-1-1zM423 817l1-1h153zM423 749v68l1-1zM423 749l1 1v66z"/>
</g>
<g fill="none" stroke="#000" stroke-width=".52">
<path d="M23 212h118v30h-118zM453 212h118v30h-118zM134 372h.1M508 372h.1M134 492v1M484 526v1M508 522h.1M89 606h1M134 610v1"/>
<circle cx="134" cy="372" r=".9"/>
<circle cx="484" cy="372" r=".9"/>
<circle cx="134" cy="493" r=".9"/>
<circle cx="484" cy="526" r=".9"/>
<circle cx="134" cy="611" r=".9"/>
</g>
<g fill="#303030" stroke="#303030" stroke-width=".52">
<path d="M134 371h1zM134 371h1z"/>
<path d="M134 371h1zM134 371h1z"/>
<path d="M134 371h1zM134 371h1z"/>
<path d="M134 371h1zM134 371h1z"/>
<path d="M134 371h1zM134 371h1z"/>
<path d="M134 371l1 1zM134 372h1z"/>
<path d="M134 372h1zM134 372h1z"/>
<path d="M134 372h1zM134 372h1z"/>
<path d="M134 372h1zM134 372h1z"/>
<path d="M134 372h1zM134 372h1z"/>
<path d="M134 372h1zM134 372h1z"/>
<path d="M133 372h2zM133 372h2z"/>
<path d="M133 372h2zM133 372h2z"/>
<path d="M133 372h2zM133 372h2z"/>
<path d="M133 372h2zM133 372h2z"/>
<path d="M133 372h2zM133 372h2z"/>
<path d="M133 372h2zM133 372h2z"/>
<path d="M133 372h2zM133 372h2z"/>
<path d="M134 372h1zM134 372l1 1z"/>
<path d="M134 373h1zM134 373h1z"/>
<path d="M134 373h1zM134 373h1z"/>
<path d="M134 373h1zM134 373h1z"/>
<path d="M134 373h1zM134 373h1z"/>
<path d="M134 373h1zM134 373h1z"/>
<path d="M134 373h1zM134 373h1z"/>
<path d="M134 373h1zM134 373h1z"/>
<path d="M134 373h1zM134 373h1z"/>
<path d="M134 373h1zM134 373h1z"/>
<path d="M134 610h1zM134 610h1z"/>
<path d="M134 610h1zM134 610h1z"/>
<path d="M134 610h1zM134 610h1z"/>
<path d="M134 610h1zM134 610h1z"/>
<path d="M134 610h1zM134 610h1z"/>
<path d="M134 610h1zM134 610h1z"/>
<path d="M134 610h1zM134 610h1z"/>
<path d="M134 610h1zM134 610h1z"/>
<path d="M134 610h1zM134 610h1z"/>
<path d="M134 610h1zM134 610h1z"/>
<path d="M134 610h1zM134 610h1z"/>
<path d="M133 610h2zM133 610h2z"/>
<path d="M133 610l2 1zM133 610l2 1z"/>
<path d="M133 611h2zM133 611h2z"/>
<path d="M133 611h2zM133 611h2z"/>
<path d="M133 611h2zM133 611h2z"/>
<path d="M133 611h2zM133 611h2z"/>
<path d="M133 611h2zM133 611h2z"/>
<path d="M134 611h1zM134 611h1z"/>
<path d="M134 611h1zM134 611h1z"/>
<path d="M134 611h1zM134 611h1z"/>
<path d="M134 611h1zM134 611h1z"/>
<path d="M134 611h1zM134 611h1z"/>
<path d="M134 611h1zM134 611h1z"/>
<path d="M134 611h1zM134 611h1z"/>
<path d="M134 611h1zM134 611h1z"/>
<path d="M134 611h1zM134 611h1z"/>
<path d="M134 611h1zM134 611l1 1z"/>
<path d="M484 526h1zM484 526h1z"/>
<path d="M484 526h1zM484 526h1z"/>
<path d="M484 526h1zM484 526h1z"/>
<path d="M484 526h1zM484 526h1z"/>
<path d="M484 526h1zM484 526h1z"/>
<path d="M484 526h1zM484 526h1z"/>
<path d="M484 526h1zM484 526h1z"/>
<path d="M484 526h1zM484 526h1z"/>
<path d="M484 526h1zM484 526h1z"/>
<path d="M484 526h1zM484 526h1z"/>
<path d="M484 526h1zM484 526h1z"/>
<path d="M484 526h1zM484 526h1z"/>
<path d="M484 526h1zM484 526h1z"/>
<path d="M483 526h2zM483 526h2z"/>
<path d="M483 526h2zM483 526l2 1z"/>
<path d="M483 527h2zM483 527h2z"/>
<path d="M484 527h1zM484 527h1z"/>
<path d="M484 527h1zM484 527h1z"/>
<path d="M484 527h1zM484 527h1z"/>
<path d="M484 527h1zM484 527h1z"/>
<path d="M484 527h1zM484 527h1z"/>
<path d="M484 527h1zM484 527h1z"/>
<path d="M484 527h1zM484 527h1z"/>
<path d="M484 527h1zM484 527h1z"/>
<path d="M484 527h1zM484 527h1z"/>
<path d="M484 527h1zM484 527h1z"/>
<path d="M484 527h1zM484 527h1z"/>
<path d="M484 527h1zM484 527h1z"/>
<path d="M134 492h1zM134 492h1z"/>
<path d="M134 492h1zM134 492h1z"/>
<path d="M134 492h1zM134 492h1z"/>
<path d="M134 492h1zM134 492h1z"/>
<path d="M134 492h1zM134 492h1z"/>
<path d="M134 492h1zM134 492h1z"/>
<path d="M134 492h1zM134 492h1z"/>
<path d="M134 492h1zM134 492h1z"/>
<path d="M134 492h1zM134 492h1z"/>
<path d="M134 492h1zM134 492h1z"/>
<path d="M134 492h1zM134 492h1z"/>
<path d="M133 492h2zM133 492h2z"/>
<path d="M133 492h2zM133 492h2z"/>
<path d="M133 492l2 1zM133 492l2 1z"/>
<path d="M133 493h2zM133 493h2z"/>
<path d="M133 493h2zM133 493h2z"/>
<path d="M133 493h2zM133 493h2z"/>
<path d="M133 493h2zM133 493h2z"/>
<path d="M134 493h1zM134 493h1z"/>
<path d="M134 493h1zM134 493h1z"/>
<path d="M134 493h1zM134 493h1z"/>
<path d="M134 493h1zM134 493h1z"/>
<path d="M134 493h1zM134 493h1z"/>
<path d="M134 493h1zM134 493h1z"/>
<path d="M134 493h1zM134 493h1z"/>
<path d="M134 493h1zM134 493h1z"/>
<path d="M134 493h1zM134 493h1z"/>
<path d="M134 493h1zM134 493h1z"/>
<path d="M484 371h1zM484 371h1z"/>
<path d="M484 371h1zM484 371h1z"/>
<path d="M484 371h1zM484 371h1z"/>
<path d="M484 371h1zM484 371h1z"/>
<path d="M484 371h1zM484 371h1z"/>
<path d="M484 371l1 1zM484 371l1 1z"/>
<path d="M484 372h1zM484 372h1z"/>
<path d="M484 372h1zM484 372h1z"/>
<path d="M484 372h1zM484 372h1z"/>
<path d="M484 372h1zM484 372h1z"/>
<path d="M484 372h1zM484 372h1z"/>
<path d="M484 372h1zM484 372h1z"/>
<path d="M484 372h1zM484 372h1z"/>
<path d="M483 372h2zM483 372h2z"/>
<path d="M483 372h2zM483 372h2z"/>
<path d="M483 372h2zM483 372h2z"/>
<path d="M484 372h1zM484 372h1z"/>
<path d="M484 372h1zM484 372h1z"/>
<path d="M484 372h1zM484 372l1 1z"/>
<path d="M484 373h1zM484 373h1z"/>
<path d="M484 373h1zM484 373h1z"/>
<path d="M484 373h1zM484 373h1z"/>
<path d="M484 373h1zM484 373h1z"/>
<path d="M484 373h1zM484 373h1z"/>
<path d="M484 373h1zM484 373h1z"/>
<path d="M484 373h1zM484 373h1z"/>
<path d="M484 373h1zM484 373h1z"/>
<path d="M484 373h1zM484 373h1z"/>
</g>
<text font-size="54.3" x="35" y="88">2.5&quot;</text>
<text font-size="50.2" x="210" y="176">-JeNo-</text>
<text font-size="23.3" fill="#dbdbdb" x="48" y="136">v2.1.0</text>
<g font-size="16.7" fill="#dbdbdb">
<text x="56" y="231">Step 1</text>
<text x="476" y="231">Step 2</text>
</g>
<g font-size="16.7">
<text x="23" y="259">Choose your</text>
<text x="454" y="260">Choose your</text>
<text x="72" y="276">version</text>
<text x="454" y="276">cam plates</text>
</g>
<g font-size="15.5">
<text x="259" y="318">TOP</text>
<text x="179" y="319">BOTTOM</text>
<text x="357" y="319">CAM PLATES</text>
<text x="160" y="418" transform="rotate(-90 160 418)">2.5&quot; X-Core</text>
<text x="160" y="533" transform="rotate(-90 160 533)">2.5&quot; Classic</text>
<text x="160" y="648" transform="rotate(-90 160 648)">2.5&quot; TANK</text>
</g>
<text font-size="10.3" x="181" y="282">FRAME JeNo 2.5&quot; POCKET v2.1.0_all versions</text>
<text font-size="9.7" fill="#007fff" x="477" y="766">cut</text>
<text font-size="9.7" fill="#ff7f00" x="468" y="780">chamfer</text>
<text font-size="9.7" fill="#f00" x="432" y="792">pocket or V cutter</text>
<text font-size="9.7" fill="#0f0" x="460" y="804">countersunk</text>
<text font-size="8.4" fill="#dbdbdb" x="476" y="743">Line type</text>
<g font-size="7.8">
<text x="408" y="353">Tilt</text>
<text x="355" y="365">15°</text>
<text x="381" y="365">20°</text>
<text x="410" y="365">25°</text>
<text x="437" y="365">30°</text>
<text x="467" y="365">35°</text>
<text x="330" y="379">14mm</text>
<text x="330" y="397">16mm</text>
<text x="326" y="412" transform="rotate(-90 326 412)">height</text>
<text x="330" y="416">18mm</text>
<text x="330" y="435">20mm</text>
<text x="408" y="494">Tilt</text>
<text x="355" y="504">15°</text>
<text x="381" y="504">20°</text>
<text x="410" y="504">25°</text>
<text x="437" y="504">30°</text>
<text x="467" y="504">35°</text>
<text x="330" y="517">14mm</text>
<text x="330" y="540">16mm</text>
<text x="326" y="552" transform="rotate(-90 326 552)">height</text>
<text x="330" y="559">18mm</text>
<text x="330" y="578">20mm</text>
</g>
<g font-size="6.2">
<text x="457" y="715">*chamfers are recommanded everywhere except</text>
<text x="533" y="722">on camera plates</text>
</g>
<text font-size="5.2" fill="#007fff" x="394" y="274">cut</text>
<g font-size="5.2" fill="#ff7f00">
<text x="389" y="281">chamfer</text>
<text x="199" y="416">chamfered</text>
<text x="266" y="416">chamfered</text>
<text x="194" y="422">(2 sides: 0.7mm)</text>
<text x="259" y="422">(2 sides : 0.5mm)</text>
<text x="364" y="483">partial chamfered : 1.5mm</text>
<text x="199" y="529">chamfered</text>
<text x="266" y="529">chamfered</text>
<text x="194" y="535">(2 sides: 0.7mm)</text>
<text x="259" y="534">(2 sides : 0.5mm)</text>
<text x="199" y="644">chamfered</text>
<text x="266" y="644">chamfered</text>
<text x="194" y="650">(2 sides: 0.7mm)</text>
<text x="259" y="650">(2 sides : 0.5mm)</text>
</g>
<g font-size="5.2" fill="#f00">
<text x="370" y="288">pocket or V cutter</text>
<text x="258" y="434">+4 pockets (0.5mm)</text>
<text x="258" y="546">+4 pockets (0.5mm)</text>
<text x="258" y="661">+4 pockets (0.5mm)</text>
</g>
<g font-size="5.2" fill="#0f0">
<text x="385" y="294">countersunk</text>
<text x="258" y="428">+3 countersunk M2</text>
<text x="258" y="540">+3 countersunk M2</text>
<text x="258" y="655">+3 countersunk M2</text>
</g>
<g font-size="5.2">
<text x="366" y="333">Side plate freestyle M2</text>
<text x="382" y="340">2mm (x2)</text>
<text x="195" y="343">BOTTOM 2.5&quot;</text>
<text x="269" y="343">TOP</text>
<text x="198" y="350">3mm (x1)</text>
<text x="267" y="350">2mm (x1)</text>
<text x="192" y="355">carbon at 45°</text>
<text x="195" y="452">BOTTOM 2.5&quot;</text>
<text x="269" y="452">TOP</text>
<text x="198" y="458">3mm (x1)</text>
<text x="267" y="459">2mm (x1)</text>
<text x="192" y="464">carbon at 45°</text>
<text x="367" y="470">Side plate DJI O4Wide</text>
<text x="364" y="477">2mm (x2 = 1 + 1 mirrored)</text>
<text x="195" y="567">BOTTOM 2.5&quot;</text>
<text x="269" y="567">TOP</text>
<text x="198" y="574">3mm (x1)</text>
<text x="267" y="574">2mm (x1)</text>
<text x="192" y="579">carbon at 45°</text>
</g>
</svg>
